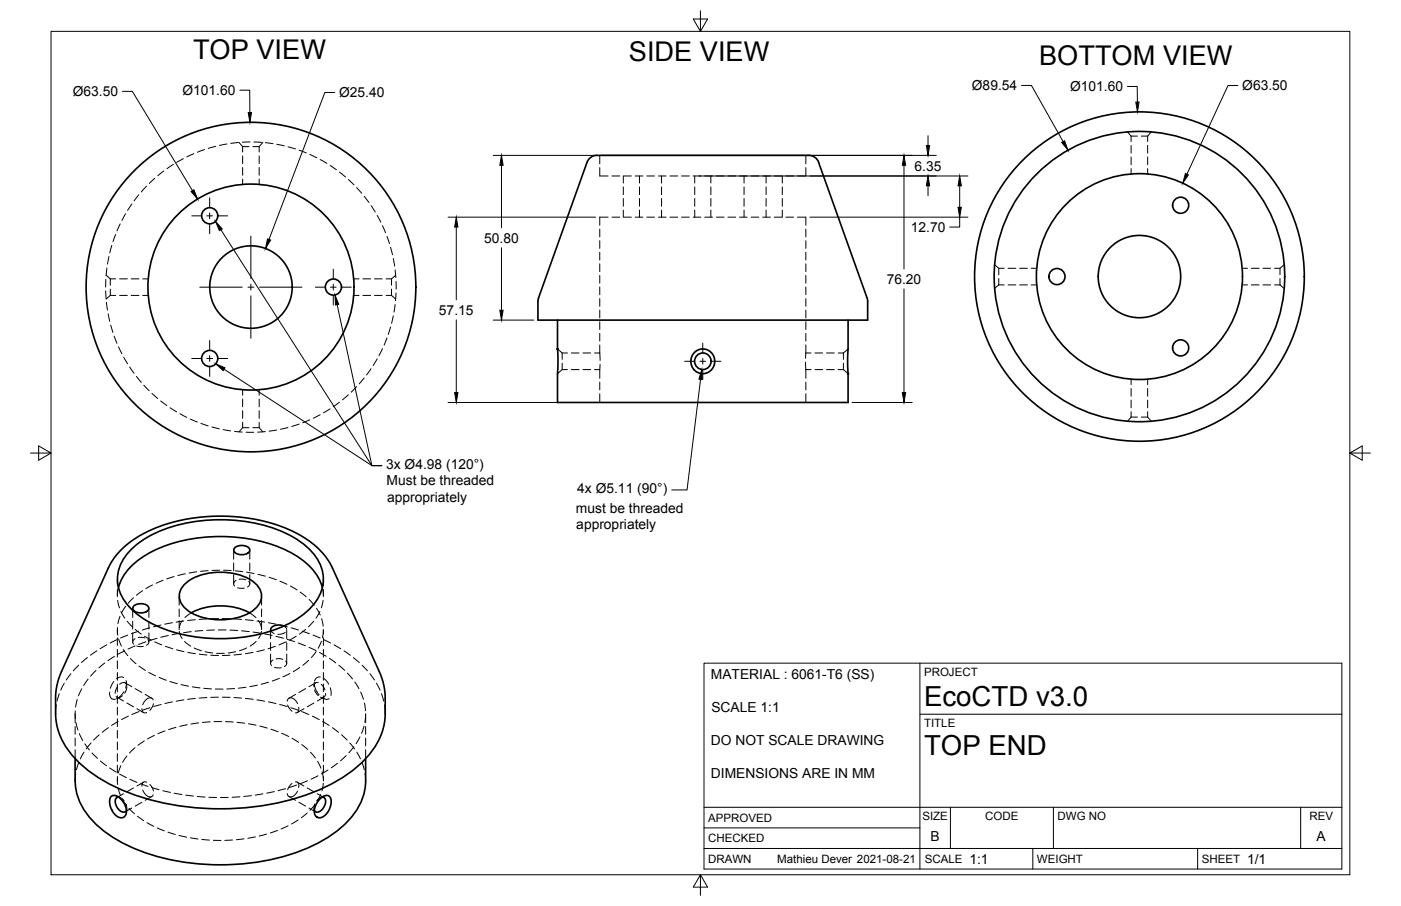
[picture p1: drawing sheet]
<svg xmlns="http://www.w3.org/2000/svg" width="432mm" height="279mm" viewBox="0 0 432 279" stroke-linecap="round" stroke-linejoin="round" font-family="sans-serif">
<!-- layer: Hidden -->
<g fill="none" stroke="#000" stroke-width=".31">
<path d="M45.1 57.4l-1.5 1.8M47.7 55l-1.7 1.6M50.5 52.7l-1.9 1.5M53.4 50.7l-1.9 1.3M56.5 48.9l-2.1 1.2M59.7 47.4l-2.1 1M63.1 46.1l-2.3 .8M66.5 45.1l-2.3 .7M70 44.4l-2.4 .5M73.5 43.9l-2.4 .3M73.7 43.9l1.1 1.3M74.8 45.2h1.9"/>
<path d="M74.8 45.2v1.7M74.8 48.1v2.4M74.8 51.6v2.4M74.8 55.2v1.7M77 43.8l-2.3 .1M77.9 45.2h2M78.2 43.8l2.4 .1M79.9 45.2v1.7M79.9 48.1v2.4M79.9 51.6v2.4M79.9 55.2v1.7M81 43.9l-1.1 1.3"/>
<path d="M81.8 44l2.3 .3M85.3 44.5l2.3 .5M88.8 45.3l2.3 .6M92.2 46.3l2.2 .9M95.5 47.6l2.1 1M98.7 49.2l2.1 1.2M101.7 51l2 1.4M104.6 53.1l1.9 1.5M107.4 55.4l1.7 1.6M109.9 57.8l1.6 1.8M184.8 51.7v2.6h2.6M184.8 47.9v2.6"/>
<path d="M188.6 54.3h2.4M192.1 54.3v2.2M192.1 57.6v2.4M192.2 54.3h2.4M195.8 54.3h2.3M197.1 54.3v2.2M197.1 57.6v2.4M199.3 54.3h2.4M202.9 54.3h2.4M203.9 54.3v2.2M203.9 57.6v2.4M206.5 54.3h2.4"/>
<path d="M210.1 54.3h2.3M213.6 54.3h2.4M214.1 54.3v2.2M214.1 57.6v2.4M217.2 54.3h2.4M219.1 54.3v2.2M219.1 57.6v2.4M220.8 54.3h2.4M224.3 54.3h2.4M227.9 54.3h2.4M229.3 54.3v2.2M229.3 57.6v2.4"/>
<path d="M231.5 54.3h2.4M235.1 54.3h2.3M236.1 54.3v2.2M236.1 57.6v2.4M238.6 54.3h2.4M241.1 54.3v2.2M241.1 57.6v2.4M242.2 54.3h2.4M248.4 51.7v2.6h-2.6M248.4 47.9v2.6M347.5 40.7l1.1 1.3M348.6 42h2"/>
<path d="M348.6 42v1.6M348.6 44.9v2.3M348.6 48.4v2.4M348.6 52v1.7M351.8 42h1.9M353.7 42v1.6M353.7 44.9v2.3M353.7 48.4v2.4M353.7 52v1.7M354.8 40.7l-1.1 1.3M33.6 79.1l-.5 2.3M34.5 75.7l-.7 2.3"/>
<path d="M35.6 72.3l-.8 2.2M37 69l-1 2.2M38.7 65.9l-1.1 2.1M40.6 62.9l-1.3 2M42.8 60.1l-1.5 1.9M112.3 60.5l1.4 1.9M114.4 63.4l1.3 2M116.2 66.4l1.2 2.1M117.9 69.6l.9 2.2M119.3 72.9l.7 2.2M120.4 76.3l.6 2.2M121.2 79.7l.4 2.4"/>
<path d="M184.8 70.7v2.3M184.8 74.2v2.4M184.8 77.8v2.4M187.4 67h-2.6v2.5M188.6 67h2.4M192.1 61.2v2.4M192.1 64.8v2.2M192.2 67h2.4M195.8 67h2.3M197.1 61.2v2.4M197.1 64.8v2.2M199.3 67h2.4"/>
<path d="M202.9 67h2.4M203.9 61.2v2.4M203.9 64.8v2.2M206.5 67h2.4M210.1 67h2.3M213.6 67h2.4M214.1 61.2v2.4M214.1 64.8v2.2M217.2 67h2.4M219.1 61.2v2.4M219.1 64.8v2.2M220.8 67h2.4"/>
<path d="M224.3 67h2.4M227.9 67h2.4M229.3 61.2v2.4M229.3 64.8v2.2M231.5 67h2.4M235.1 67h2.3M236.1 61.2v2.4M236.1 64.8v2.2M238.6 67h2.4M241.1 61.2v2.4M241.1 64.8v2.2M242.2 67h2.4"/>
<path d="M245.8 67h2.6v2.5M248.4 70.7v2.3M248.4 74.2v2.4M248.4 77.8v2.4M32.6 89.7l.1 2.4M32.6 86.2v2.3M32.7 84.9l1.3 1.1M32.8 93.3l.3 2.3M33 82.6l-.3 2.4M33.3 96.8l.5 2.3M34 89.2v1.9M34 86v1.9"/>
<path d="M34 91.1h1.7M34 86h1.7M34 91.1l-1.3 1.1M36.9 91.1h2.3M36.9 86h2.3M40.4 91.1h2.4M40.4 86h2.4M44 91.1h1.7M44 86h1.7M109 91.1h1.7M109 86h1.7M111.8 91.1h2.4"/>
<path d="M111.8 86h2.4M115.4 91.1h2.4M115.4 86h2.4M119 91.1h1.7M119 86h1.7M120.7 86v1.9M120.7 89.2v1.9M120.7 91.1l1.3 1.1M121.2 97.4l-.5 2.3M121.8 93.9l-.4 2.3M121.8 83.2l.2 2.4M122 84.9l-1.3 1.1"/>
<path d="M122.1 86.8v2.4M122.1 90.3l-.2 2.4M184.8 81.4v2.4M184.8 84.9v2.4M184.8 88.5v2.4M184.8 92.1v2.4M184.8 95.7v2.3M184.8 99.2v2.4M248.4 81.4v2.4M248.4 84.9v2.4M248.4 88.5v2.4M248.4 92.1v2.4"/>
<path d="M248.4 95.7v2.3M248.4 99.2v2.4M306.5 81.6l1.3 1.1M307.8 85.9v2M307.8 82.7v2M307.8 82.7h1.7M307.8 87.9h1.7M307.8 87.9l-1.3 1.1M310.7 82.7h2.4M310.7 87.9h2.4M314.3 82.7h2.4M314.3 87.9h2.4"/>
<path d="M317.8 82.7h1.7M317.8 87.9h1.7M382.8 82.7h1.7M382.8 87.9h1.7M385.7 82.7h2.4M385.7 87.9h2.4M389.3 82.7h2.3M389.3 87.9h2.3M392.8 82.7h1.7M392.8 87.9h1.7M394.5 82.7v2M394.5 85.9v2"/>
<path d="M394.5 87.9l1.3 1.1M395.8 81.6l-1.3 1.1M34.1 100.3l.7 2.2M35.2 103.7l.8 2.2M36.5 107l1 2.1M38.1 110.1l1.2 2.1M40 113.2l1.3 1.9M42 116.1l1.5 1.8M44.3 118.8l1.7 1.7M109.9 119.3l-1.7 1.6M112.2 116.6l-1.5 1.8M114.4 113.7l-1.4 1.9"/>
<path d="M116.2 110.7l-1.2 2M117.9 107.5l-1.1 2.1M119.3 104.2l-.9 2.2M120.4 100.9l-.7 2.2M171.8 107.6l1.5 1.3M173.3 112v2M173.3 108.9v1.9M173.3 108.9h1.6M173.3 114h1.6M173.3 114l-1.5 1.2M176.1 108.9h2.4M176.1 114h2.4"/>
<path d="M179.7 108.9h2.3M179.7 114h2.3M183.2 108.9h1.6M183.2 114h1.6M184.8 108.9l.2 2.2M184.8 102.8v2.4M184.8 106.4v2.5M184.8 114v2.7M184.8 117.9v2.3M184.9 112.4l-.1 1.6M248.3 111.7l.1 2.3M248.4 108.9l-.1 1.6"/>
<path d="M248.4 102.8v2.4M248.4 106.4v2.5M248.4 114v2.7M248.4 117.9v2.3M248.4 108.9h1.6M248.4 114h1.6M251.2 108.9h2.4M251.2 114h2.4M254.7 108.9h2.4M254.7 114h2.4M258.3 108.9h1.6M258.3 114h1.6"/>
<path d="M259.9 108.9v1.9M259.9 112v2M259.9 114l1.5 1.2M261.4 107.6l-1.5 1.3M348.6 116.9v1.7M348.6 119.8v2.4M353.7 116.9v1.7M353.7 119.8v2.4M46.8 121.3l1.8 1.6M49.5 123.7l1.9 1.4M52.4 125.8l2 1.2M55.5 127.6l2.1 1.1"/>
<path d="M58.6 129.2l2.2 1M61.9 130.6l2.3 .7M65.3 131.7l2.3 .5M68.8 132.5l2.3 .4M72.3 133l2.4 .2M74.8 131.9h1.9M74.8 120.2v1.7M74.8 123.1v2.4M74.8 126.6v2.4M74.8 130.2v1.7M74.8 131.9l-1.1 1.3M75.8 133.3h2.4"/>
<path d="M77.9 131.9h2M79.9 120.2v1.7M79.9 123.1v2.4M79.9 126.6v2.4M79.9 130.2v1.7M79.9 131.9l1.1 1.3M81.8 133.1l-2.4 .2M85.3 132.6l-2.4 .4M88.8 131.8l-2.4 .6M92.2 130.8l-2.3 .7M95.5 129.5l-2.2 .9M98.7 127.9l-2.2 1.1"/>
<path d="M101.7 126.1l-2 1.2M104.6 124l-1.9 1.4M107.4 121.8l-1.8 1.5M184.8 121.4v2.7M248.4 121.4v2.7M348.6 128.6h2M348.6 123.4v2.4M348.6 127v1.6M348.6 128.6l-1.1 1.3M351.8 128.6h1.9M353.7 123.4v2.4M353.7 127v1.6"/>
<path d="M353.7 128.6l1.1 1.3M36.2 178.6v2M50.3 178.9l-2.2 1M53.7 177.8l-2.3 .7M57.1 177l-2.3 .5M60.6 176.3l-2.3 .4M64.2 176l-2.4 .2M67.7 175.9h-2.4M68.9 175.9l2.4 .1M72 169.7v2.7M72 173.6v2.4M72 177.2v2.8"/>
<path d="M72.5 176l2.3 .3M72.7 179a1.02 1.02 0 0 0-.4 1.7M73.7 178.6l2.1 .2M76 176.4l2.3 .5M76.7 179.3a1.02 1.02 0 0 1-.4 1.7M77 169.7v2.7M77 173.6v2.4M77 177.2v2.8M79.5 177.1l2.3 .6M82.9 178l2.3 .8M86.3 179.2l2.1 1M99.7 178.6v2"/>
<path d="M32.9 198.9l-2.1 1.2M36.1 197.3l-2.1 1M36.2 181.8v2M36.2 194.2v1.3M36.2 196.7v2.4M36.2 193.5l.1 2.4M36.3 185.1l.5 2.4M36.5 181.2l-.3 2.8M36.6 197l.8 2.2M37 190.1l-.7 2.2M37.3 188.6l1.2 2M38.8 187l-1.3 2"/>
<path d="M39.2 191.6l1.6 1.7M39.4 195.9l-2.2 .9M40.9 187.6v2.8M40.9 191.6v2.4M40.9 195.2v2.8M41.1 184.3l-1.6 1.7M41.6 197a1.01 1.01 0 0 0-.4 1.7M41.6 199.2l-2.1 1M41.7 194.1l1.9 1.5M42.1 199.2l2.1 .1M42.6 196.6l2.1 .1M42.7 194.6l-2.2 .8"/>
<path d="M44 182.2l-2 1.4M44.6 196.2l2 1.2M45 197.9l-2.3 .9M45.6 197.3a1.02 1.02 0 0 1-.5 1.7M45.9 187.6v2.8M45.9 191.6v2.4M45.9 195.2v2.8M46.1 193.6l-2.2 .7M47 180.4l-2 1.1M47.7 197.9l2.2 1M48.4 196.9l-2.3 .6M49.6 192.7l-2.3 .6"/>
<path d="M51 199.3l2.3 .8M51.9 196l-2.3 .5M53.1 192l-2.3 .5M55.2 183.8v2.8M55.2 187.8v2.4M55.2 191.4v2.8M55.3 194.7l.9 2.2M55.4 195.3l-2.4 .4M56.2 191.4l-.9 2.1M56.6 191.5l-2.3 .4M56.9 197.8l1.9 1.5M58.9 194.8l-2.3 .3"/>
<path d="M58.9 189l-1.9 1.5M59.8 199.8l2.3 .9M60.2 191.1l-2.4 .3M62.5 194.5l-2.4 .1M63.8 190.9l-2.4 .1M66.1 194.3l-2.4 .1M67.3 194.3h2.4M67.3 190.8h-2.3M68.5 190.8h2.4M70.9 194.3l2.4 .1M72.1 190.9l2.4 .1M73.2 181.3l2.1 .1"/>
<path d="M74.4 194.5l2.4 .3M75.6 191.1l2.4 .3M76 199.8l-2.2 .9M76.9 189l2 1.5M78 194.9l2.4 .4M79 197.8l-1.9 1.5M79.2 191.5l2.4 .4M79.6 191.3l1 2.2M80.6 194.7l-.9 2.2M80.6 183.8v2.8M80.6 187.8v2.4M80.6 191.4v2.8"/>
<path d="M81.6 195.5l2.3 .5M82.7 192l2.4 .5M83.4 194.2v2.8M83.4 198.2v2.4M83.5 194.6l1 .8M84.9 199.3l-2.3 .8M85 196.2l2.4 .6M86.2 192.8l2.4 .5M87.5 193.1l.8 .9M87.9 195l-.8 .5-1.4 .1M88.2 197.9l-2.2 1M88.4 194.2v2.8"/>
<path d="M88.4 198.2v2.4M88.5 197.2l2.3 .7M89.5 180.7l2 1.2M89.7 193.6l2.3 .7M91.3 196.2l-2.1 1.2M91.9 198.3l2.2 .9M92.5 182.6l1.9 1.5M93.1 194.6l2.3 .8M94.2 194.1l-1.9 1.5M95.2 199.6l2.2 1.1M95.3 184.9l1.5 1.7M96.5 195.9l2.2 .9"/>
<path d="M96.7 191.6l-1.6 1.7M97.5 187.6l1.2 2.1M98.6 188.6l-1.2 2M99.1 197.8l-1 2.1M99.1 190.8l.5 2.3M99.4 181.2l.3 2.8M99.6 185.1l-.6 2.4M99.7 194.3l-.3 2.3M99.7 181.8v2M99.7 194.2v1.3M99.7 196.7v2.4M99.8 197.3l2.1 1"/>
<path d="M103 198.9l2 1.2M17.4 217.4l-.3 2.7M18.3 213.9l-.7 2.3M19.8 210.7l-1.1 2.1M21.8 207.8l-1.4 1.9M23.2 219.2v2.4M23.8 215.7l-.5 2.4M24.3 205.1l-1.7 1.8M25.2 212.4l-1 2.2M26.9 202.8l-1.8 1.5M27.2 209.4l-1.4 2M29.6 206.8l-1.7 1.7"/>
<path d="M29.8 200.7l-1.9 1.4M32.3 204.4l-1.8 1.6M33.8 213.4l.3 1.8 .7 .4h.8M35.1 210.2l-1.1 2.1M35.3 202.4l-2 1.4M36 215l2.1 1.2M36.2 211.8l-.7 2M36.2 200.3v2.3M36.2 203.8v2.4M36.2 207.4v2.4M36.2 211v2.3M36.2 214.5v2.4"/>
<path d="M36.2 218.1v2.4M37.1 215l-1.2 .5M37.7 214.6a1.39 1.39 0 0 1-1.9 .2M38 200.3l1.4 1.9M38.1 209l-1-.2-1.2 .5M38.2 213.3l-1.6 1.8M38.4 200.7l-2.1 1.1M38.6 210.6l2 1.2M38.8 210.8a1.32 1.32 0 0 0-1.9 .2M38.8 209.9l.2 1.2-.3 1.1M38.9 210.4l.2 1.1M39.1 211.8l-.2 .9-.5 1.1"/>
<path d="M39.1 216.8l2 1.2M40.2 203.1l1.7 1.6M41.7 212.4l2 1.2M42.2 218.6l2 1.2M42.8 205.4l2 1.4M42.9 219.4l-2.2 .9M43.8 218.5l.3 1.1 .5 .3 .6-.2M44.7 214.1l2.1 1.2M45.4 215.5l-.8 .8-.6 1.1M45.5 215.4l1-.2 .7 .6M45.8 207.3l2.1 1.1M46.2 218.2l-2.2 .8"/>
<path d="M47.3 217l-.4 1-.7 1.1M49 208.9l2.2 .9M49.7 217.3l-2.3 .6M52.4 210.2l2.2 .6M53.1 216.5l-2.3 .5M54.4 200.4l2.3 .6M55.8 211.1l2.3 .5M56.7 215.8l-2.4 .4M57.9 201.2l2.3 .4M59.3 211.8l2.3 .4M60.2 215.4l-2.4 .3M61.4 201.7l2.4 .3"/>
<path d="M62.8 212.3l2.4 .1M63.2 201l2.4 .4M63.8 215.1l-2.4 .2M65 202.1h2.3M66.4 212.5h2.3M66.7 201.5h2.4M67.3 215l-2.3 .1M68.5 215l2.4 .1M70.9 202.1h-2.4M72.1 215.1l2.4 .2M72.3 212.3l-2.4 .2M72.6 201l-2.3 .4"/>
<path d="M74.5 201.7l-2.4 .3M75.6 215.4l2.4 .3M75.8 211.9l-2.3 .3M78 201.2l-2.4 .4M79.2 215.8l2.4 .4M79.3 211.3l-2.3 .5M81.5 200.4l-2.3 .6M82.7 216.5l2.3 .5M82.8 210.4l-2.3 .6M83.4 201.7v2.9M84.1 203.5a1.02 1.02 0 0 0-.4 1.8M84.6 205.8l2.1 .1"/>
<path d="M85.1 203.2l2.1 .1M86.1 209.2l-2.2 .8M86.2 217.3l2.3 .6M88.1 203.9a1.02 1.02 0 0 1-.4 1.7M88.4 201.7v2.9M88.6 217.4l.5 .9 .9 1M89.3 207.7l-2.1 1M89.6 218.2l2.3 .8M90.3 215.4l-1.2-.1-.6 .9M90.4 215.4l.7 .6 .6 1M91.1 214.1l-2 1.2M92.1 218.1l-.2 1.3-.3 .4h-.5"/>
<path d="M92.4 205.9l-2 1.2M93 219.4l2.2 .9M93.7 218.6l-2.1 1.2M94.2 212.4l-2.1 1.2M95.1 203.6l-1.8 1.6M96.8 216.8l-2.1 1.2M96.9 211.2l.3 1.3 1.1 1.8M96.9 210.4l-.1 1.1M96.9 212.8l1.2 1.7M97.3 210.6l-2.1 1.2M97.5 200.9l-1.5 1.9M98.1 210.5a1.05 1.05 0 0 0-1.3 1.3"/>
<path d="M98.5 201.2l2 1.2M98.7 208.8l-1 .2-.7 1M98.8 215l1.1 .5M99 211l1.2 1.8M99.2 215.1l1.3 .6 .9-.2M99.7 200.3v2.3M99.7 203.8v2.4M99.7 207.4v2.4M99.7 211v2.3M99.7 214.5v2.4M99.7 218.1v2.4M99.8 209.2l1.5 1.8"/>
<path d="M99.8 215l-2 1.2M100.4 213.8a1.04 1.04 0 0 1-1.4 1.3M101.5 203.1l2 1.3M101.8 212.1l.3 1.3-.1 1.1M104.4 205.1l1.8 1.6M106 200.7l2 1.4M107.1 207.6l1.5 1.8M108.9 202.8l1.8 1.5M109.3 210.3l1.3 2.1M111.2 213.4l.8 2.3M111.6 205.1l1.6 1.8M112.3 216.8l.3 2.4"/>
<path d="M114 207.8l1.4 1.9M116 210.7l1.1 2.1M117.6 213.9l.7 2.3M118.5 217.4l.2 2.7M23.2 220.1v2.8M23.2 224.1v2.3M23.2 227.6v2.4M23.2 231.2v2.8M23.3 238.6l-.1 2.3M23.4 222.8l.6 2.3M24.3 235.1l-.7 2.3M24.4 226.2l1.1 2.2"/>
<path d="M25.9 232l-1.2 2M26.1 229.4l1.5 1.9M28 229.1l-1.4 1.9M28.4 232.2l1.7 1.7M30.6 226.6l-1.7 1.6M30.9 234.7l1.9 1.5M33.4 224.4l-1.9 1.4M33.8 236.8l2 1.3M36.2 221.7v2.4M36.2 225.3v2.3M36.2 228.8v2.4M36.2 232.4v2.4"/>
<path d="M36.2 236v2.4M36.2 239.5v1.4M36.3 239.6l-.1 2.3M36.4 222.5l-2 1.2M36.9 238.7l2.1 1.1M37.2 236.2l-.7 2.2M39.1 233.1l-1.3 2M39.6 220.9l-2.1 1M41.6 230.6l-1.7 1.6M44.5 228.5l-2 1.3M47.6 226.8l-2.1 1.1M50.8 225.4l-2.1 .9"/>
<path d="M54.3 224.3l-2.3 .7M57.7 223.5l-2.3 .5M61.2 222.9l-2.3 .4M64.8 222.6l-2.4 .2M68.3 222.5h-2.3M69.5 222.5l2.4 .2M73 222.8l2.4 .2M76.6 223.2l2.3 .4M80.1 223.9l2.3 .6M83.5 224.9l2.2 .8M86.8 226.1l2.2 1M90 227.7l2.1 1.2"/>
<path d="M93 229.6l1.8 1.5M95.7 232l1.5 1.8M96.3 220.9l2.1 1M97.9 234.8l1 2.1M98 239.2l-2.1 1.1M99.3 238l.4 2.4M99.4 222.5l2.1 1.2M99.7 221.7v2.4M99.7 225.3v2.3M99.7 228.8v2.4M99.7 232.4v2.4M99.7 236v2.4"/>
<path d="M99.7 239.5v1.4M101.1 237.4l-2 1.3M102.5 224.4l1.9 1.4M104 235.4l-1.9 1.4M105.3 226.6l1.7 1.6M106.7 233l-1.8 1.6M107.8 229.1l1.5 1.9M109.1 230.3l-1.6 1.8M110 232l1.1 2M110.9 227.3l-1.2 2M111.6 235.1l.7 2.3M112.2 223.9l-.8 2.3"/>
<path d="M112.5 238.6l.2 2.3M112.7 220.4l-.2 2.3M112.7 220.1v2.8M112.7 224.1v2.3M112.7 227.6v2.4M112.7 231.2v2.8M35.9 245.5l1.2 .5M36.4 243.1l.7 2.2M36.6 245.8l.9 .4 .7 .7M37.7 246.4l1.3 2M38.1 244.8l-2.1 1.2M38.8 247.9l.3 1-.1 1"/>
<path d="M39.1 249.4l-.2 1.1M39.8 249.3l1.6 1.7M40 240.3l2.2 1M40.6 249.2l-2 1.2M41.1 243l-2 1.2M42.4 251.7l1.9 1.4M43.4 241.7l2.2 .8M43.7 247.4l-2 1.2M44 243.6l.6 1.1 .8 .8M44.2 241.2l-2 1.2M45.2 241.2l-.7-.1-.4 .2-.3 1.1M45.3 253.7l2.1 1.1"/>
<path d="M46.2 241.9l.7 1.1 .4 .9M46.8 242.9l2.2 .6M46.8 245.6l-2.1 1.2M47.2 245.1l-.7 .6-1-.2M48.5 255.3l2.2 .9M50.2 243.8l2.3 .6M51.8 256.6l2.2 .7M53.7 244.6l2.3 .4M55.2 257.6l2.3 .6M57.2 245.2l2.4 .3M58.7 258.4l2.3 .3M60.8 245.6l2.4 .2"/>
<path d="M62.2 258.9l2.4 .2M64.4 245.9h2.4M65.7 259.1l2.4 .1M70.3 245.9l-2.3 .1M71.7 259.1l-2.4 .1M73.9 245.7l-2.4 .2M75.2 258.7l-2.3 .3M77.5 245.4l-2.4 .2M78.7 258.1l-2.3 .4M81 244.8l-2.3 .4M82.2 257.2l-2.3 .6M84.5 244.1l-2.3 .5"/>
<path d="M85.5 256.1l-2.2 .8M88 243.2l-2.3 .6M88.5 244.7l.3 .7 .4 .3 1.1-.1M88.8 254.7l-2.2 1M89.1 245.6l2 1.2M90 241.6l-.8 .9-.6 1M91.1 241.1l.4 .1 .4 .3 .2 1.3M91.4 242.1l-2.2 .8M91.6 241.2l2.1 1.2M91.7 244l-.6 .9-.7 .6M91.9 252.9l-2 1.2M92.1 247.4l2.1 1.2"/>
<path d="M94.7 250.7l-1.8 1.5M94.7 243l2.1 1.2M94.8 240.8l-2.3 .9M95.2 249.2l2.1 1.2M96.8 249.4l.1 1.1M97 247.9l-.2 1 .1 1M97.1 248.1l-1.6 1.8M97.8 244.8l2 1.2M98.8 245l-1 2.1M99.3 245.8l-1 .4-.7 .7M99.6 241.6l-.4 2.3M99.9 245.5l-1.1 .5"/>
</g>
<!-- layer: Visible -->
<g fill="none" stroke="#000" stroke-width=".51">
<path d="M249.3 47.9h-64.7a3.3 3.3 0 0 0-3.7 2.1l-14.9 41.9-.2 6.8h101.6v-5.8l-.2-1.1-14.9-41.8M249.3 47.9l1.6 .5 .9 .7 .5 .9M171.8 98.7v25.4h89.6v-25.4M40.8 169.1a38.7 38.7 0 0 1 23.7-8.7 46.2 46.2 0 0 1 27.6 6.4 15.1 15.1 0 0 1 7.6 11.8 13.9 13.9 0 0 1-6 10.7 42.6 42.6 0 0 1-26.9 7.6 41.8 41.8 0 0 1-24.7-7.6 13.6 13.6 0 0 1-5.8-12.1 13.8 13.8 0 0 1 4.5-8.1zM72.4 168.9a3.4 3.4 0 0 1 4.5 .4 1.55 1.55 0 0 1-1.8 1.7h-1.2a1.42 1.42 0 0 1-1.5-.5 1.42 1.42 0 0 1 0-1.6zM36.5 181.2a17.8 17.8 0 0 1 9.8-10.8 50 50 0 0 1 43.3 0 18.5 18.5 0 0 1 9.8 10.8M41.2 186.9a3.4 3.4 0 0 1 4.6 .3 1.55 1.55 0 0 1-1.8 1.8h-1.2a1.42 1.42 0 0 1-1.5-.6 1.42 1.42 0 0 1-.1-1.5zM57 180a18.3 18.3 0 0 1 16.4-2.8 9.6 9.6 0 0 1 7 5.3 5.7 5.7 0 0 1-3.5 6.5 19.4 19.4 0 0 1-19-.7 5 5 0 0 1-.9-8.3zM59 189a19.8 19.8 0 0 1 17.9 0M87.5 193.1a3.4 3.4 0 0 0-4 .8v.7M17.1 220.1a21.6 21.6 0 0 0 8.7 16.4 60.7 60.7 0 0 0 31.9 12.3 79.1 79.1 0 0 0 43.8-6.7 33.7 33.7 0 0 0 15.4-14.2 24.8 24.8 0 0 0 1.8-13.1l-.4-3.4-1.4-4.3-14.7-32.4-1.7-2.9-1.8-2-3-2.6-2.9-2-3.3-1.7-4.5-1.7-4.2-1.2-4.4-.8-6-.6h-5l-3.5 .3-5.2 .7-4.9 1.3-3.7 1.3-4.2 2-3.3 2-2.9 2.4-2.3 2.6-2 3.3-14.9 33-1 3.3-.3 2.1-.1 6.6M23.2 234a28.3 28.3 0 0 0 .9 12.1 27.6 27.6 0 0 0 14.3 14.2 71.7 71.7 0 0 0 52.1 2.9 38 38 0 0 0 18.7-12.3 16.9 16.9 0 0 0 3.5-10.1v-6.8"/>
<path d="M34.2 245.7l.7-.4 1.1 .2 .9 .6 1 1.1 .7 1.3 .4 1.4-.2 1.2-.6 .9-.7 .2-.8-.1-.9-.6-.9-1-1.1-2.5v-1.3zM36.6 245.8a1.36 1.36 0 0 0-1 2.1 3 3 0 0 0 2.8 2.5l.6-.5M98.4 246.6l1.3-1 1.2-.3 .8 .5 .4 1.1-.2 1.6-.9 1.9-1.3 1.4-1.1 .4-1.1-.4-.6-1.3 .3-2zM99.3 245.8a1.36 1.36 0 0 1 .9 2.1 3 3 0 0 1-2.7 2.5l-.6-.5"/>
<circle cx="64.6" cy="66.5" r="2.49"/>
<circle cx="363.9" cy="63.3" r="2.49"/>
<circle cx="77.3" cy="88.5" r="50.8"/>
<circle cx="77.3" cy="88.5" r="31.8"/>
<circle cx="77.4" cy="88.5" r="12.7"/>
<circle cx="102.8" cy="88.5" r="2.49"/>
<circle cx="325.8" cy="85.3" r="2.49"/>
<circle cx="351.2" cy="85.3" r="12.7"/>
<circle cx="351.2" cy="85.3" r="50.8"/>
<circle cx="351.2" cy="85.3" r="44.8"/>
<circle cx="351.2" cy="85.3" r="31.8"/>
<circle cx="64.6" cy="110.5" r="2.49"/>
<circle cx="216.6" cy="111.4" r="3.7"/>
<circle cx="216.6" cy="111.4" r="2.55"/>
<circle cx="363.9" cy="107.3" r="2.49"/>
</g>
<g fill="#000" stroke="#000" stroke-width=".31">
<circle cx="171.8" cy="107.6" r=".24"/>
<circle cx="261.4" cy="115.2" r=".24"/>
</g>
<!-- layer: Border -->
<path d="M15.7 9.7h400.3v260.1h-400.3zM215.9 3.3v6.4l-2.2-3.8h4.4l-2.2 3.8M9.4 139.7h6.3l-3.8-2.2v4.4l3.8-2.2M416 139.7l3.8 2.2v-4.4l-3.8 2.2h6.4M215.9 269.8l2.2 3.8h-4.4l2.2-3.8v6.3" fill="none" stroke="#000" stroke-width=".31"/>
<!-- layer: Titleblock -->
<path d="M217 204.5h196.6v63.5h-196.6zM283.5 204.5v63.5M283.5 220.3h130.1M217 255.3h66.5M217 249h196.6M292.9 249v12.7M324.7 249v12.7M400.9 249v12.7M217 261.7h196.6M318.3 261.7v6.3M369.1 261.7v6.3" fill="none" stroke="#000" stroke-width=".31"/>
<!-- layer: Dimensions -->
<g fill="none" stroke="#000" stroke-width=".31">
<path d="M37.7 28.2h3.1l18.5 30.6M73.9 27.8h3.1v6.9M103.2 28.5h-3.1l-17.2 45.3M314.9 26.4h3l9.8 17.3M347.5 26.7h3l.1 4.8M381.5 26.4h-3l-12.7 27.3M152 47.9h31.6M154.6 51v19.3M185.2 47.9h103.4M215.4 54.3h82.9M278.6 51v32M286 41.8v3.1"/>
<path d="M286 57.3v3.1M295.8 57.3v6.6M138.1 67h45.5M140.6 70v22.5M154.6 76.4v19.3M249.6 67h48.7M295.8 67v3h-3.1M103.9 94l10.7 49.6h3.1M140.6 98.6v22.5M152 98.7h12.5M278.6 89.1v32M215.9 117l-4.1 34.1h-4.8"/>
<path d="M138.1 124.1h45.5M262.6 124.1h18.6"/>
</g>
<g fill="#000" stroke="#000" stroke-width=".31">
<path d="M76.5 34.7h1l-.5 3.1zM350.1 31.5h1l-.5 3zM58.9 59.1l.9-.6 1.1 2.9zM154.6 47.9l.5 3.1h-1zM278.6 47.9l.5 3.1h-1zM285.5 44.9h1l-.5 3zM286 54.3l.5 3h-1zM295.8 54.3l.5 3h-1zM327.2 43.9l.9-.5 1.1 2.9zM365.4 53.5l.9 .5-1.8 2.5zM82.4 73.7l1 .3-1.6 2.7zM140.6 67l.5 3h-1z"/>
<path d="M295.3 63.9h1l-.5 3.1zM103.3 91l1.1 2.9-1 .2zM154.1 95.7h1l-.5 3zM216.3 114l.1 3.1-1-.2zM140.1 121.1h1l-.5 3zM278.1 121.1h1l-.5 3z"/>
</g>
<!-- layer: Center Lines -->
<g fill="none" stroke="#000" stroke-width=".31">
<path d="M59.1 66.6h2.9M63.7 66.6h1.8M64.6 61v2.9M64.6 65.7v1.8M64.6 69.2v2.9M67.3 66.6h2.9M77.3 72.8v13.1M61.6 88.6h13.1M76.4 88.6h1.8M77.3 87.7v1.8M77.3 91.2v13.1M80 88.6h13.1"/>
<path d="M97.2 88.6h2.9M101.8 88.6h1.8M102.7 83v2.9M102.7 87.7v1.8M102.7 91.2v2.9M105.4 88.6h2.9M59.1 110.6h2.9M63.7 110.6h1.8M64.6 105v2.9M64.6 109.7v1.7M64.6 113.2v2.9M67.3 110.6h2.9"/>
<path d="M211 111.4h2.9M215.7 111.4h1.8M216.6 105.8v2.9M216.6 110.5v1.8M216.6 114.1v2.9M219.3 111.4h2.9"/>
</g>
<!-- layer: Annotations -->
<path d="M66.4 68.3l2.1 2.3-.9 .5zM66.5 112.2l2.8 1.2-.5 .9z" fill="#000" stroke="#000" stroke-width=".31"/>
<path d="M68.1 70.8l46.5 72.8h3.1h-3.1l-45.6-29.7" fill="none" stroke="#000" stroke-width=".31"/>
<g font-size="8.5">
<text x="284.8" y="217.7">EcoCTD v3.0</text>
<text x="284.8" y="232.7">TOP END</text>
</g>
<g font-size="8.4">
<text x="59.5" y="18.2">TOP VIEW</text>
<text x="193.8" y="18.9">SIDE VIEW</text>
<text x="320.3" y="20">BOTTOM VIEW</text>
</g>
<g font-size="4.3">
<text x="22.5" y="29.6">Ø63.50</text>
<text x="56.3" y="29.3">Ø101.60</text>
<text x="104.5" y="30">Ø25.40</text>
<text x="299.6" y="27.8">Ø89.54</text>
<text x="329.8" y="28.1">Ø101.60</text>
<text x="382.9" y="27.8">Ø63.50</text>
<text x="281.9" y="52.6">6.35</text>
<text x="280.8" y="71.5">12.70</text>
<text x="149.2" y="74.8">50.80</text>
<text x="273.3" y="87.5">76.20</text>
<text x="135.3" y="97">57.15</text>
<text x="119" y="144.7">3x Ø4.98 (120°)</text>
<text x="119.2" y="149.7">Must be threaded</text>
<text x="119.3" y="154.8">appropriately</text>
<text x="177.9" y="152.2">4x Ø5.11 (90°)</text>
<text x="177.5" y="158.1">must be threaded</text>
<text x="177.6" y="163.2">appropriately</text>
<text x="219.1" y="209.4">MATERIAL : 6061-T6 (SS)</text>
<text x="219.2" y="219.6">SCALE 1:1</text>
<text x="219.1" y="229.8">DO NOT SCALE DRAWING</text>
<text x="219.1" y="240">DIMENSIONS ARE IN MM</text>
<text x="286.8" y="259.5">B</text>
<text x="405.8" y="259.5">A</text>
<text x="298.8" y="266.4">1:1</text>
<text x="384.4" y="266.4">1/1</text>
</g>
<g font-size="3.5">
<text x="284.8" y="208.3">PROJECT</text>
<text x="284.8" y="224.1">TITLE</text>
<text x="218.2" y="253.4">APPROVED</text>
<text x="284.3" y="252.8">SIZE</text>
<text x="303.7" y="252.8">CODE</text>
<text x="325.9" y="252.8">DWG NO</text>
<text x="403.6" y="252.8">REV</text>
<text x="218.2" y="259.8">CHECKED</text>
<text x="218.2" y="266.1">DRAWN</text>
<text x="239.6" y="266.1">Mathieu Dever 2021-08-21</text>
<text x="285" y="266.1">SCALE</text>
<text x="319.6" y="266.1">WEIGHT</text>
<text x="370.4" y="266.1">SHEET</text>
</g>
</svg>
